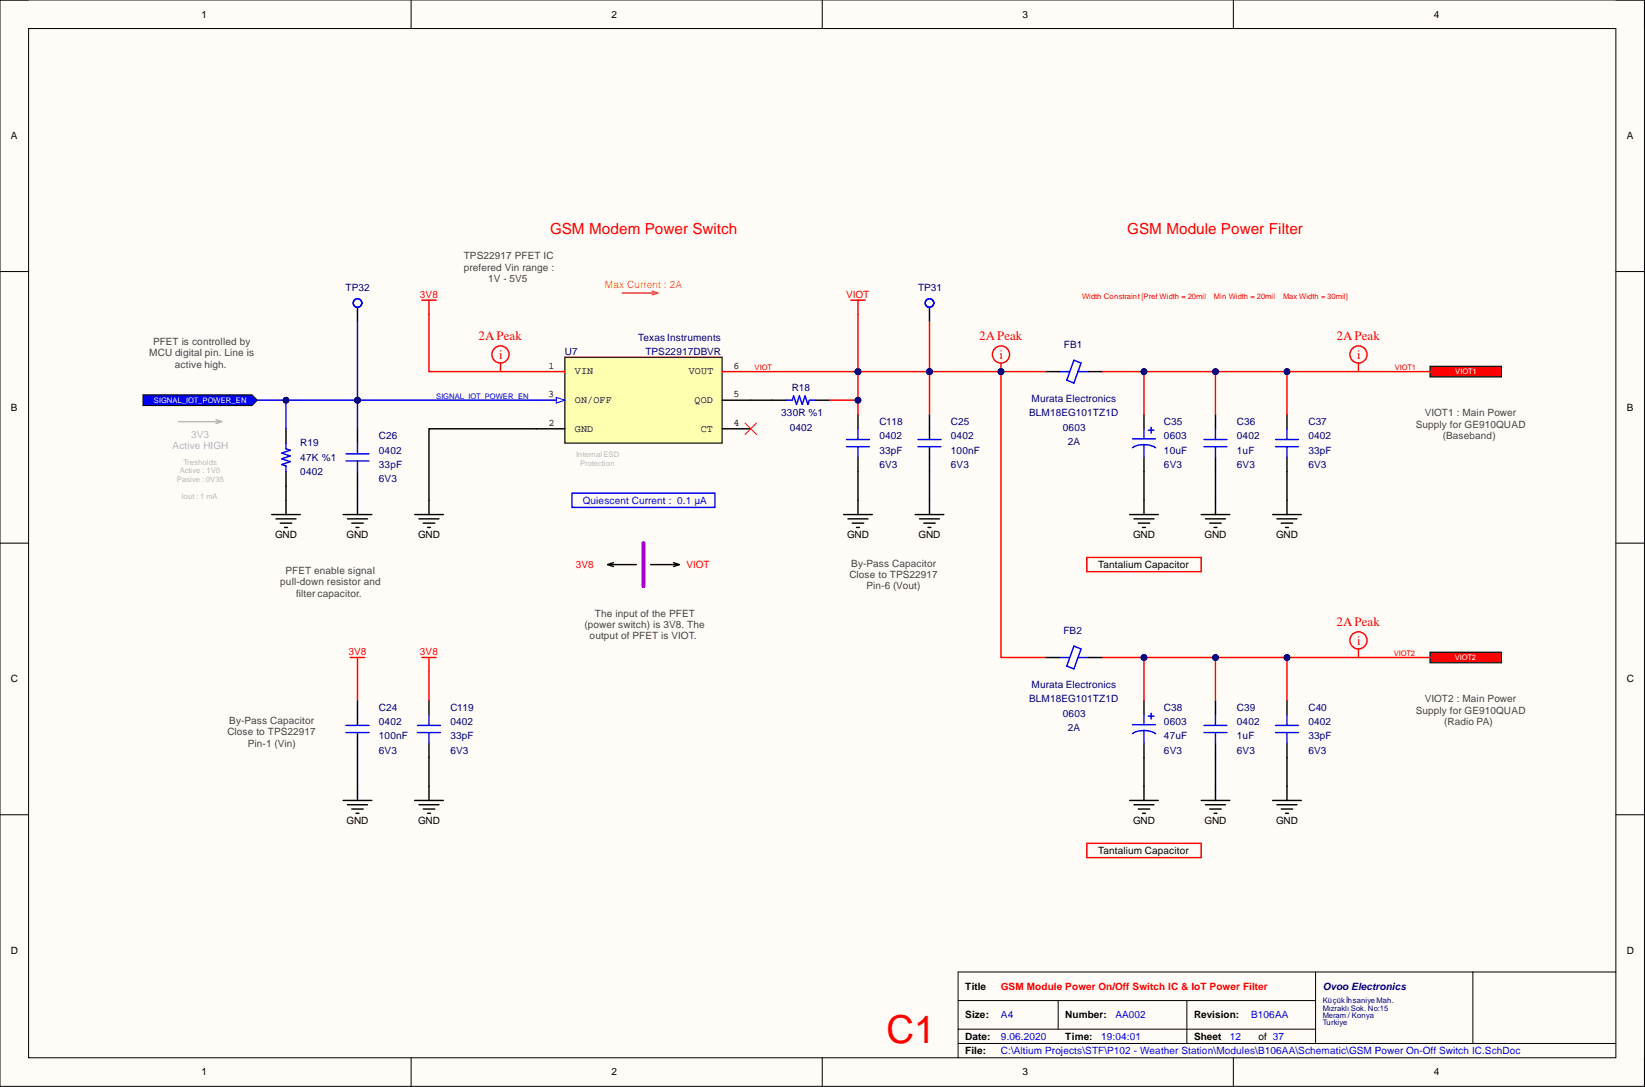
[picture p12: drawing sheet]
<svg xmlns="http://www.w3.org/2000/svg" width="292mm" height="193mm" viewBox="0 0 292 193" stroke-linecap="round" stroke-linejoin="round" font-family="sans-serif">
<path d="M0 0h292v192.9h-292z" fill-rule="evenodd" fill="#fffcf8"/>
<path d="M0 0h292v192.9h-292z" fill="none" stroke="#000" stroke-width=".18"/>
<path d="M5.1 5.1h281.8v182.7h-281.8z" fill-rule="evenodd" fill="#fffcf8"/>
<g fill="none" stroke="#000" stroke-width=".18">
<path d="M0 0h5.1M73 0v5.1M146 0v5.1M219 0v5.1M286.9 0h5.1v5.1M5.1 5.1h281.8v182.7h-281.8zM0 48.2h5.1M286.9 48.2h5.1M0 96.4h5.1M286.9 96.4h5.1M0 144.6h5.1M286.9 144.6h5.1"/>
<path d="M170.1 177.6h63.5M187.9 177.6v5.1M210.8 177.6v7.6M233.6 172.6v12.6M261.5 172.6v12.6M286.9 172.6h-116.8v15.2M73 187.8v5.1M146 187.8v5.1M170.1 185.2h116.8M170.1 182.7h63.5M219 187.8v5.1M292 187.8v5.1"/>
</g>
<path d="M73.6 91.3h5.1M74.4 92.1h3.6M75.2 92.9h2M75.9 93.6h.5M76.2 88.8v2.5M108.9 99.9l-1 .3M119.6 99.9l1 .3M107.9 100.2h5.1M107.9 100.2l1 .4M115.5 100.2h5.1M120.6 100.2l-1 .4" fill="none" stroke="#000" stroke-width=".25"/>
<path d="M114.3 96.4v7.6" fill="none" stroke="#90f" stroke-width=".76"/>
<path d="M100.3 63.4h27.9v15.3h-27.9z" fill-rule="evenodd" fill="#ffffb0"/>
<path d="M100.3 63.4h27.9v15.3h-27.9z" fill="none" stroke="#800000" stroke-width=".25"/>
<path d="M95.2 76.1h5.1M128.2 76.1h5.1M128.2 71h5.1" fill="none" stroke="#000" stroke-width=".25"/>
<path d="M128.2 66h5.1" fill="none" stroke="#f00" stroke-width=".25"/>
<path d="M95.2 71h5.1" fill="none" stroke="#00f" stroke-width=".25"/>
<path d="M98.8 70.5l1.5 .5-1.5 .6z" fill="#f8fcff"/>
<path d="M98.8 70.5l1.5 .5-1.5 .6z" fill="none" stroke="#00f" stroke-width=".18"/>
<path d="M74.9 53.3h2.5M76.2 53.3v2.5M95.2 66h5.1M62.2 116.7h2.5M63.5 116.7v2.6" fill="none" stroke="#f00" stroke-width=".25"/>
<g fill="none" stroke="#000" stroke-width=".25">
<path d="M50.8 76.1v2.6M63.5 76.1v2.6M48.2 91.3h5.1M49 92.1h3.6M49.8 92.9h2M50.5 93.6h.5M50.8 83.7v2.6M50.8 88.8v2.5M60.9 91.3h5.1M61.7 92.1h3.6M62.5 92.9h2M63.2 93.6h.5"/>
<path d="M63.5 83.7v2.6M63.5 88.8v2.5M63.5 124.3v4.5M63.5 130v4.5M63.5 139.6v2.5M60.9 142.1h5.1M61.7 142.9h3.6M62.5 143.6h2M63.2 144.4h.5"/>
</g>
<path d="M50.8 78.7v1l.7 .2-1.5 .5 1.5 .5-1.5 .6 1.5 .5-1.5 .5 .8 .2v1M63.5 78.7v1.9M61.4 80.6h4.1M61.4 81.8h4.1M63.5 81.8v1.9M61.4 130h4.1M61.4 128.8h4.1" fill="none" stroke="#00f" stroke-width=".25"/>
<path d="M31.7 74.9h7.7M38.3 74.5l1.1 .4M39.4 74.9l-1.1 .3" fill="none" stroke="#b7b7b7" stroke-width=".25"/>
<path d="M110.5 52h6.3M115.8 51.7l1 .3M116.8 52l-1 .4" fill="none" stroke="#f90" stroke-width=".25"/>
<path d="M132.3 75.1l2 2M134.3 75.1l-2 2" fill="none" stroke="#f00" stroke-width=".18"/>
<path d="M25.4 70.1h19.4l.9 .9-.9 1h-19.4z" fill-rule="evenodd" fill="#00f"/>
<path d="M25.4 70.1h19.4l.9 .9-.9 1h-19.4z" fill="none" stroke="#000" stroke-width=".18"/>
<path d="M101.6 87.5h25.4v2.6h-25.4z" fill="none" stroke="#00f" stroke-width=".25"/>
<g fill="none" stroke="#f00" stroke-width=".25">
<path d="M177.7 64.4v1.6"/>
<circle cx="177.7" cy="62.9" r="1.52"/>
</g>
<circle cx="177.7" cy="66" r=".51" fill="#000080"/>
<circle cx="177.7" cy="66" r=".51" fill="none" stroke="#000080" stroke-width=".18"/>
<g fill="none" stroke="#f00" stroke-width=".25">
<path d="M88.9 64.4v1.6M241.2 64.4v1.6M193 99h20.3v2.5h-20.3zM241.2 115.2v1.5M193 149.7h20.3v2.6h-20.3z"/>
<circle cx="88.9" cy="62.9" r="1.52"/>
<circle cx="241.2" cy="62.9" r="1.52"/>
<circle cx="241.2" cy="113.7" r="1.52"/>
</g>
<g fill="none" stroke="#000" stroke-width=".25">
<path d="M165 73.6v4.4M165 79.3v4.4M185.6 66h2.6M193.2 66h2.6M203.1 73.6v2.5M215.8 73.6v2.5M228.5 73.6v2.5M162.5 91.3h5.1M163.3 92.1h3.5M164 92.9h2.1M164.8 93.6h.5M165 88.8v2.5"/>
<path d="M200.6 91.3h5.1M201.4 92.1h3.5M202.1 92.9h2M202.9 93.6h.5M203.1 81.2v2.5M203.1 88.8v2.5M213.3 91.3h5.1M214.1 92.1h3.5M214.8 92.9h2M215.6 93.6h.5M215.8 81.2v2.5M215.8 88.8v2.5"/>
<path d="M226 91.3h5.1M226.7 92.1h3.6M227.5 92.9h2M228.3 93.6h.5M228.5 81.2v2.5M228.5 88.8v2.5M185.6 116.7h2.6M193.2 116.7h2.6M203.1 124.3v2.6M203.1 132v2.5M203.1 139.6v2.5M215.8 124.3v2.6"/>
<path d="M215.8 132v2.5M215.8 139.6v2.5M228.5 124.3v2.6M228.5 132v2.5M228.5 139.6v2.5M200.6 142.1h5.1M201.4 142.9h3.5M202.1 143.6h2M202.9 144.4h.5M213.3 142.1h5.1M214.1 142.9h3.5M214.8 143.6h2"/>
<path d="M215.6 144.4h.5M226 142.1h5.1M226.7 142.9h3.6M227.5 143.6h2M228.3 144.4h.5"/>
</g>
<g fill="none" stroke="#00f" stroke-width=".25">
<path d="M163 78h4.1M163 79.3h4.1M188.2 66h1.7M190.7 63.9l1.3 .5-1.3 3.6-1.3-.5zM191.5 66h1.7M201.1 79.5a4 4 0 0 1 4.1 0M201.1 77.9h4.1M203.1 76.1v1.8M203.1 78.9v2.3M203.9 76.4h1M204.4 75.9v1M213.8 78h4.1"/>
<path d="M213.8 79.3h4.1M215.8 76.1v1.9M215.8 79.3v1.9M226.5 78h4.1M226.5 79.3h4.1M228.5 76.1v1.9M228.5 79.3v1.9M188.2 116.7h1.7M190.7 114.7l1.3 .5-1.3 3.6-1.3-.6zM191.5 116.7h1.7M201.1 130.2a4 4 0 0 1 4.1 0M201.1 128.7h4.1"/>
<path d="M203.1 126.9v1.8M203.1 129.7v2.3M203.9 127.1h1M204.4 126.6v1M213.8 128.8h4.1M213.8 130h4.1M215.8 126.9v1.9M215.8 130v2M226.5 128.8h4.1M226.5 130h4.1M228.5 126.9v1.9M228.5 130v2"/>
</g>
<path d="M253.9 65h12.7v1.9h-12.7z" fill-rule="evenodd" fill="#f00"/>
<path d="M253.9 65h12.7v1.9h-12.7z" fill="none" stroke="#000" stroke-width=".18"/>
<path d="M253.9 115.8h12.7v1.9h-12.7z" fill-rule="evenodd" fill="#f00"/>
<path d="M253.9 115.8h12.7v1.9h-12.7z" fill="none" stroke="#000" stroke-width=".18"/>
<path d="M63.5 54.6v2.5M165 54.6v2.5M137.1 71h2.6M144.7 71h2.6M76.2 124.3v2.6M76.2 132v2.5M76.2 139.6v2.5M73.6 142.1h5.1M74.4 142.9h3.6M75.2 143.6h2M75.9 144.4h.5" fill="none" stroke="#000" stroke-width=".25"/>
<g fill="none" stroke="#00f" stroke-width=".25">
<path d="M139.7 71h1l.2-.7 .5 1.5 .5-1.5 .5 1.5 .6-1.5 .5 1.5 .2-.8h1M74.1 128.8h4.1M74.1 130h4.1M76.2 126.9v1.9M76.2 130v2"/>
<circle cx="63.5" cy="53.8" r=".76"/>
<circle cx="165" cy="53.8" r=".76"/>
</g>
<path d="M151.1 53.3h2.5M152.4 53.3v2.5M228.5 66v7.6M74.9 116.7h2.5M76.2 116.7v2.6" fill="none" stroke="#f00" stroke-width=".25"/>
<circle cx="228.5" cy="66" r=".51" fill="#000080"/>
<circle cx="228.5" cy="66" r=".51" fill="none" stroke="#000080" stroke-width=".18"/>
<path d="M45.7 71h17.8" fill="none" stroke="#00f" stroke-width=".25"/>
<circle cx="50.8" cy="71" r=".51" fill="#000080"/>
<circle cx="50.8" cy="71" r=".51" fill="none" stroke="#000080" stroke-width=".18"/>
<circle cx="63.5" cy="71" r=".51" fill="#000080"/>
<circle cx="63.5" cy="71" r=".51" fill="none" stroke="#000080" stroke-width=".18"/>
<path d="M95.2 71h-31.7v5.1" fill="none" stroke="#00f" stroke-width=".25"/>
<circle cx="63.5" cy="71" r=".51" fill="#000080"/>
<circle cx="63.5" cy="71" r=".51" fill="none" stroke="#000080" stroke-width=".18"/>
<path d="M95.2 76.1h-19v12.7M133.3 71h3.8" fill="none" stroke="#000" stroke-width=".25"/>
<path d="M76.2 55.8v10.2h19M133.3 66h19.1" fill="none" stroke="#f00" stroke-width=".25"/>
<circle cx="152.4" cy="66" r=".51" fill="#000080"/>
<circle cx="152.4" cy="66" r=".51" fill="none" stroke="#000080" stroke-width=".18"/>
<path d="M152.4 66v5h-5.1" fill="none" stroke="#f00" stroke-width=".25"/>
<circle cx="152.4" cy="71" r=".51" fill="#000080"/>
<circle cx="152.4" cy="71" r=".51" fill="none" stroke="#000080" stroke-width=".18"/>
<circle cx="152.4" cy="66" r=".51" fill="#000080"/>
<circle cx="152.4" cy="66" r=".51" fill="none" stroke="#000080" stroke-width=".18"/>
<path d="M165 57.1v8.9h-12.6" fill="none" stroke="#f00" stroke-width=".25"/>
<circle cx="152.4" cy="66" r=".51" fill="#000080"/>
<circle cx="152.4" cy="66" r=".51" fill="none" stroke="#000080" stroke-width=".18"/>
<circle cx="165" cy="66" r=".51" fill="#000080"/>
<circle cx="165" cy="66" r=".51" fill="none" stroke="#000080" stroke-width=".18"/>
<path d="M165 66h20.6" fill="none" stroke="#f00" stroke-width=".25"/>
<circle cx="165" cy="66" r=".51" fill="#000080"/>
<circle cx="165" cy="66" r=".51" fill="none" stroke="#000080" stroke-width=".18"/>
<circle cx="177.7" cy="66" r=".51" fill="#000080"/>
<circle cx="177.7" cy="66" r=".51" fill="none" stroke="#000080" stroke-width=".18"/>
<path d="M177.7 66v50.7h7.9" fill="none" stroke="#f00" stroke-width=".25"/>
<circle cx="177.7" cy="66" r=".51" fill="#000080"/>
<circle cx="177.7" cy="66" r=".51" fill="none" stroke="#000080" stroke-width=".18"/>
<path d="M195.8 116.7h58.1" fill="none" stroke="#f00" stroke-width=".25"/>
<circle cx="203.1" cy="116.7" r=".51" fill="#000080"/>
<circle cx="203.1" cy="116.7" r=".51" fill="none" stroke="#000080" stroke-width=".18"/>
<circle cx="215.8" cy="116.7" r=".51" fill="#000080"/>
<circle cx="215.8" cy="116.7" r=".51" fill="none" stroke="#000080" stroke-width=".18"/>
<circle cx="228.5" cy="116.7" r=".51" fill="#000080"/>
<circle cx="228.5" cy="116.7" r=".51" fill="none" stroke="#000080" stroke-width=".18"/>
<path d="M195.8 66h58.1" fill="none" stroke="#f00" stroke-width=".25"/>
<circle cx="203.1" cy="66" r=".51" fill="#000080"/>
<circle cx="203.1" cy="66" r=".51" fill="none" stroke="#000080" stroke-width=".18"/>
<circle cx="215.8" cy="66" r=".51" fill="#000080"/>
<circle cx="215.8" cy="66" r=".51" fill="none" stroke="#000080" stroke-width=".18"/>
<circle cx="228.5" cy="66" r=".51" fill="#000080"/>
<circle cx="228.5" cy="66" r=".51" fill="none" stroke="#000080" stroke-width=".18"/>
<path d="M50.8 86.3v2.5" fill="none" stroke="#000" stroke-width=".25"/>
<path d="M50.8 71v5.1" fill="none" stroke="#00f" stroke-width=".25"/>
<circle cx="50.8" cy="71" r=".51" fill="#000080"/>
<circle cx="50.8" cy="71" r=".51" fill="none" stroke="#000080" stroke-width=".18"/>
<path d="M63.5 86.3v2.5M63.5 134.5v5.1" fill="none" stroke="#000" stroke-width=".25"/>
<path d="M63.5 119.3v5" fill="none" stroke="#f00" stroke-width=".25"/>
<path d="M63.5 57.1v13.9" fill="none" stroke="#00f" stroke-width=".25"/>
<circle cx="63.5" cy="71" r=".51" fill="#000080"/>
<circle cx="63.5" cy="71" r=".51" fill="none" stroke="#000080" stroke-width=".18"/>
<path d="M76.2 134.5v5.1" fill="none" stroke="#000" stroke-width=".25"/>
<path d="M152.4 55.8v10.2M76.2 119.3v5" fill="none" stroke="#f00" stroke-width=".25"/>
<circle cx="152.4" cy="66" r=".51" fill="#000080"/>
<circle cx="152.4" cy="66" r=".51" fill="none" stroke="#000080" stroke-width=".18"/>
<path d="M165 83.7v5.1" fill="none" stroke="#000" stroke-width=".25"/>
<path d="M165 66v7.6" fill="none" stroke="#f00" stroke-width=".25"/>
<circle cx="165" cy="66" r=".51" fill="#000080"/>
<circle cx="165" cy="66" r=".51" fill="none" stroke="#000080" stroke-width=".18"/>
<path d="M203.1 134.5v5.1" fill="none" stroke="#000" stroke-width=".25"/>
<path d="M203.1 116.7v7.6" fill="none" stroke="#f00" stroke-width=".25"/>
<circle cx="203.1" cy="116.7" r=".51" fill="#000080"/>
<circle cx="203.1" cy="116.7" r=".51" fill="none" stroke="#000080" stroke-width=".18"/>
<path d="M203.1 83.7v5.1" fill="none" stroke="#000" stroke-width=".25"/>
<path d="M203.1 66v7.6" fill="none" stroke="#f00" stroke-width=".25"/>
<circle cx="203.1" cy="66" r=".51" fill="#000080"/>
<circle cx="203.1" cy="66" r=".51" fill="none" stroke="#000080" stroke-width=".18"/>
<path d="M215.8 134.5v5.1" fill="none" stroke="#000" stroke-width=".25"/>
<path d="M215.8 116.7v7.6" fill="none" stroke="#f00" stroke-width=".25"/>
<circle cx="215.8" cy="116.7" r=".51" fill="#000080"/>
<circle cx="215.8" cy="116.7" r=".51" fill="none" stroke="#000080" stroke-width=".18"/>
<path d="M215.8 83.7v5.1" fill="none" stroke="#000" stroke-width=".25"/>
<path d="M215.8 66v7.6" fill="none" stroke="#f00" stroke-width=".25"/>
<circle cx="215.8" cy="66" r=".51" fill="#000080"/>
<circle cx="215.8" cy="66" r=".51" fill="none" stroke="#000080" stroke-width=".18"/>
<path d="M228.5 134.5v5.1" fill="none" stroke="#000" stroke-width=".25"/>
<path d="M228.5 116.7v7.6" fill="none" stroke="#f00" stroke-width=".25"/>
<circle cx="228.5" cy="116.7" r=".51" fill="#000080"/>
<circle cx="228.5" cy="116.7" r=".51" fill="none" stroke="#000080" stroke-width=".18"/>
<path d="M152.4 73.6v2.5M149.8 91.3h5.1M150.6 92.1h3.5M151.3 92.9h2.1M152.1 93.6h.5M152.4 81.2v10.1M228.5 83.7v5.1" fill="none" stroke="#000" stroke-width=".25"/>
<path d="M150.3 78h4.1M150.3 79.3h4.1M152.4 76.1v1.9M152.4 79.3v1.9" fill="none" stroke="#00f" stroke-width=".25"/>
<path d="M152.4 71v2.6" fill="none" stroke="#f00" stroke-width=".25"/>
<circle cx="152.4" cy="71" r=".51" fill="#000080"/>
<circle cx="152.4" cy="71" r=".51" fill="none" stroke="#000080" stroke-width=".18"/>
<text font-size="6.9" fill="#f00" x="157.4" y="185.1">C1</text>
<g font-size="2.7" fill="#f00">
<text x="97.7" y="41.5">GSM Modem Power Switch</text>
<text x="200.2" y="41.5">GSM Module Power Filter</text>
</g>
<g font-size="2.3" fill="#f00">
<text x="85" y="60.4">2APeak</text>
<text x="88.6" y="63.7">i</text>
<text x="173.8" y="60.4">2APeak</text>
<text x="177.5" y="63.7">i</text>
<text x="237.3" y="60.4">2APeak</text>
<text x="241" y="63.7">i</text>
<text x="237.3" y="111.1">2APeak</text>
<text x="241" y="114.4">i</text>
</g>
<g font-size="1.8">
<text x="35.8" y="3.1">1</text>
<text x="108.6" y="3.1">2</text>
<text x="181.6" y="3.1">3</text>
<text x="254.6" y="3.1">4</text>
<text x="1.9" y="24.7">A</text>
<text x="288.9" y="24.7">A</text>
<text x="97.4" y="65.5">1</text>
<text x="130.3" y="65.5">6</text>
<text x="97.3" y="70.5">3</text>
<text x="102.1" y="71.6">ON/OFF</text>
<text x="102.1" y="66.5">VIN</text>
<text x="122.3" y="66.5">VOUT</text>
<text x="123.3" y="71.6">QOD</text>
<text x="130.3" y="70.5">5</text>
<text x="1.9" y="72.9">B</text>
<text x="97.4" y="75.6">2</text>
<text x="102.1" y="76.6">GND</text>
<text x="124.4" y="76.6">CT</text>
<text x="130.3" y="75.6">4</text>
<text x="288.9" y="72.9">B</text>
<text x="48.8" y="95.5">GND</text>
<text x="61.5" y="95.5">GND</text>
<text x="74.2" y="95.5">GND</text>
<text x="150.4" y="95.5">GND</text>
<text x="163.1" y="95.5">GND</text>
<text x="201.2" y="95.5">GND</text>
<text x="213.9" y="95.5">GND</text>
<text x="226.6" y="95.5">GND</text>
<text x="195" y="100.8">Tantalium Capacitor</text>
<text x="1.9" y="121.1">C</text>
<text x="288.9" y="121.1">C</text>
<text x="61.5" y="146.2">GND</text>
<text x="74.2" y="146.2">GND</text>
<text x="201.2" y="146.2">GND</text>
<text x="213.9" y="146.2">GND</text>
<text x="226.6" y="146.2">GND</text>
<text x="195" y="151.6">Tantalium Capacitor</text>
<text x="1.9" y="169.3">D</text>
<text x="288.9" y="169.3">D</text>
<text x="171.4" y="175.7">Title</text>
<text x="171.4" y="180.8">Size:</text>
<text x="171.4" y="184.6">Date:</text>
<text x="189.2" y="180.8">Number:</text>
<text x="189.2" y="184.6">Time:</text>
<text x="212" y="180.8">Revision:</text>
<text x="212" y="184.6">Sheet</text>
<text x="223.4" y="184.6">of 37</text>
<text x="35.8" y="190.9">1</text>
<text x="108.6" y="190.9">2</text>
<text x="171.4" y="187.1">File:</text>
<text x="181.6" y="190.9">3</text>
<text x="254.6" y="190.9">4</text>
</g>
<g font-size="1.8" fill="#434343">
<text x="82.4" y="46">TPS22917 PFET IC</text>
<text x="82.4" y="48">prefered Vin range :</text>
<text x="86.7" y="50.1">1V - 5V5</text>
<text x="26.5" y="63.3">MCU digital pin. Line is</text>
<text x="27.2" y="61.2">PFET is controlled by</text>
<text x="31.1" y="65.3">active high.</text>
<text x="251.4" y="76">Supply for GE910QUAD</text>
<text x="253" y="73.9">VIOT1 : Main Power</text>
<text x="256.2" y="78">(Baseband)</text>
<text x="50.7" y="101.8">PFET enable signal</text>
<text x="151.2" y="100.6">By-Pass Capacitor</text>
<text x="49.8" y="103.9">pull-down resistor and</text>
<text x="52.6" y="105.9">filter capacitor.</text>
<text x="150.8" y="102.6">Close to TPS22917</text>
<text x="153.9" y="104.6">Pin-6 (Vout)</text>
<text x="103.8" y="111.5">(power switch) is 3V8. The</text>
<text x="104.7" y="113.5">output of PFET is VIOT.</text>
<text x="105.6" y="109.5">The input of the PFET</text>
<text x="253" y="124.7">VIOT2 : Main Power</text>
<text x="40.4" y="130.5">Close to TPS22917</text>
<text x="40.7" y="128.5">By-Pass Capacitor</text>
<text x="251.4" y="126.7">Supply for GE910QUAD</text>
<text x="256.5" y="128.7">(Radio PA)</text>
<text x="44" y="132.5">Pin-1 (Vin)</text>
</g>
<g font-size="1.8" fill="#000080">
<text x="61.4" y="51.6">TP32</text>
<text x="163" y="51.6">TP31</text>
<text x="100.3" y="63">U7</text>
<text x="113.3" y="60.5">Texas Instruments</text>
<text x="114.6" y="63">TPS22917DBVR</text>
<text x="188.9" y="61.7">FB1</text>
<text x="140.6" y="69.4">R18</text>
<text x="183.2" y="71.4">Murata Electronics</text>
<text x="67.3" y="78">C26</text>
<text x="138.7" y="73.9">330R %1</text>
<text x="140.2" y="76.5">0402</text>
<text x="156.2" y="78">0402</text>
<text x="156.2" y="75.4">C118</text>
<text x="168.9" y="78">0402</text>
<text x="168.9" y="75.4">C25</text>
<text x="182.7" y="73.9">BLM18EG101TZ1D</text>
<text x="188.7" y="76.5">0603</text>
<text x="206.7" y="78">0603</text>
<text x="206.7" y="75.4">C35</text>
<text x="219.6" y="78">0402</text>
<text x="219.6" y="75.4">C36</text>
<text x="232.3" y="78">0402</text>
<text x="232.3" y="75.4">C37</text>
<text x="53.3" y="81.8">47K %1</text>
<text x="53.3" y="79.3">R19</text>
<text x="67.3" y="80.5">0402</text>
<text x="67.3" y="83.1">33pF</text>
<text x="156.2" y="80.5">33pF</text>
<text x="156.2" y="83.1">6V3</text>
<text x="168.9" y="80.5">100nF</text>
<text x="168.9" y="83.1">6V3</text>
<text x="189.6" y="79">2A</text>
<text x="206.7" y="80.5">10uF</text>
<text x="206.7" y="83.1">6V3</text>
<text x="219.6" y="80.5">1uF</text>
<text x="219.6" y="83.1">6V3</text>
<text x="232.3" y="80.5">33pF</text>
<text x="232.3" y="83.1">6V3</text>
<text x="53.3" y="84.3">0402</text>
<text x="67.3" y="85.6">6V3</text>
<text x="188.8" y="112.5">FB2</text>
<text x="182.7" y="124.7">BLM18EG101TZ1D</text>
<text x="183.2" y="122.1">Murata Electronics</text>
<text x="67.3" y="128.7">0402</text>
<text x="67.3" y="131.3">100nF</text>
<text x="67.3" y="126.2">C24</text>
<text x="80" y="128.7">0402</text>
<text x="80" y="131.3">33pF</text>
<text x="80" y="126.2">C119</text>
<text x="188.7" y="127.2">0603</text>
<text x="189.6" y="129.8">2A</text>
<text x="206.7" y="131.3">47uF</text>
<text x="206.7" y="128.7">0603</text>
<text x="206.7" y="126.2">C38</text>
<text x="219.6" y="128.7">0402</text>
<text x="219.6" y="131.3">1uF</text>
<text x="219.6" y="126.2">C39</text>
<text x="232.3" y="128.7">0402</text>
<text x="232.3" y="131.3">33pF</text>
<text x="232.3" y="126.2">C40</text>
<text x="67.3" y="133.8">6V3</text>
<text x="80" y="133.8">6V3</text>
<text x="206.7" y="133.8">6V3</text>
<text x="219.6" y="133.8">6V3</text>
<text x="232.3" y="133.8">6V3</text>
<text x="234.9" y="175.7">Ovoo Electronics</text>
</g>
<g font-size="1.8" fill="#f00">
<text x="74.6" y="52.9">3V8</text>
<text x="150.2" y="52.9">VIOT</text>
<text x="102.2" y="100.8">3V8</text>
<text x="121.9" y="100.8">VIOT</text>
<text x="61.9" y="116.3">3V8</text>
<text x="74.6" y="116.3">3V8</text>
<text x="177.7" y="175.7">GSM Module Power On/Off Switch IC &amp; IoT Power Filter</text>
</g>
<text font-size="1.8" fill="#f90" x="107.4" y="51.1">Max Current : 2A</text>
<g font-size="1.8" fill="#b7b7b7">
<text x="33.9" y="77.7">3V3</text>
<text x="30.6" y="79.8">Active HIGH</text>
</g>
<g font-size="1.8" fill="#00f">
<text x="103.5" y="89.4">Quiescent Current : 0.1 µA</text>
<text x="177.7" y="184.6">9.06.2020</text>
<text x="177.7" y="180.8">A4</text>
<text x="195.5" y="184.6">19:04:01</text>
<text x="198.1" y="180.8">AA002</text>
<text x="218.4" y="184.6">12</text>
<text x="222.2" y="180.8">B106AA</text>
<text x="177.7" y="187.1">C:\Altium Projects\STF\P102 - Weather Station\Modules\B106AA\Schematic\GSM Power On-Off Switch IC.SchDoc</text>
</g>
<g font-size="1.4" fill="#f00">
<text x="192.1" y="53">Width Constraint [Pref Width = 20mil</text>
<text x="215.6" y="53">Min Width = 20mil</text>
<text x="227.8" y="53">Max Width = 30mil]</text>
<text x="134" y="65.7">VIOT</text>
<text x="247.7" y="65.7">VIOT1</text>
<text x="247.5" y="116.5">VIOT2</text>
</g>
<g font-size="1.4" fill="#fff">
<text x="27.3" y="71.6">SIGNAL_IOT_POWER_EN</text>
<text x="258.4" y="66.5">VIOT1</text>
<text x="258.3" y="117.2">VIOT2</text>
</g>
<text font-size="1.4" fill="#00f" x="77.4" y="70.8">SIGNAL_IOT_POWER_EN</text>
<g font-size="1.4" fill="#b7b7b7">
<text x="31.9" y="84">Active : 1V0</text>
<text x="32.6" y="82.5">Tresholds</text>
<text x="102.3" y="81.2">InternalESD</text>
<text x="103" y="82.7">Protection</text>
<text x="31.4" y="85.5">Pasive : 0V35</text>
<text x="32.2" y="88.6">Iout : 1 mA</text>
</g>
<g font-size="1.4" fill="#000080">
<text x="234.9" y="178.1">Küçükİhsaniye Mah.</text>
<text x="234.9" y="179.4">Mızraklı Sok. No:15</text>
<text x="234.9" y="180.7">Meram / Konya</text>
<text x="234.9" y="181.9">Turkiye</text>
</g>
</svg>
